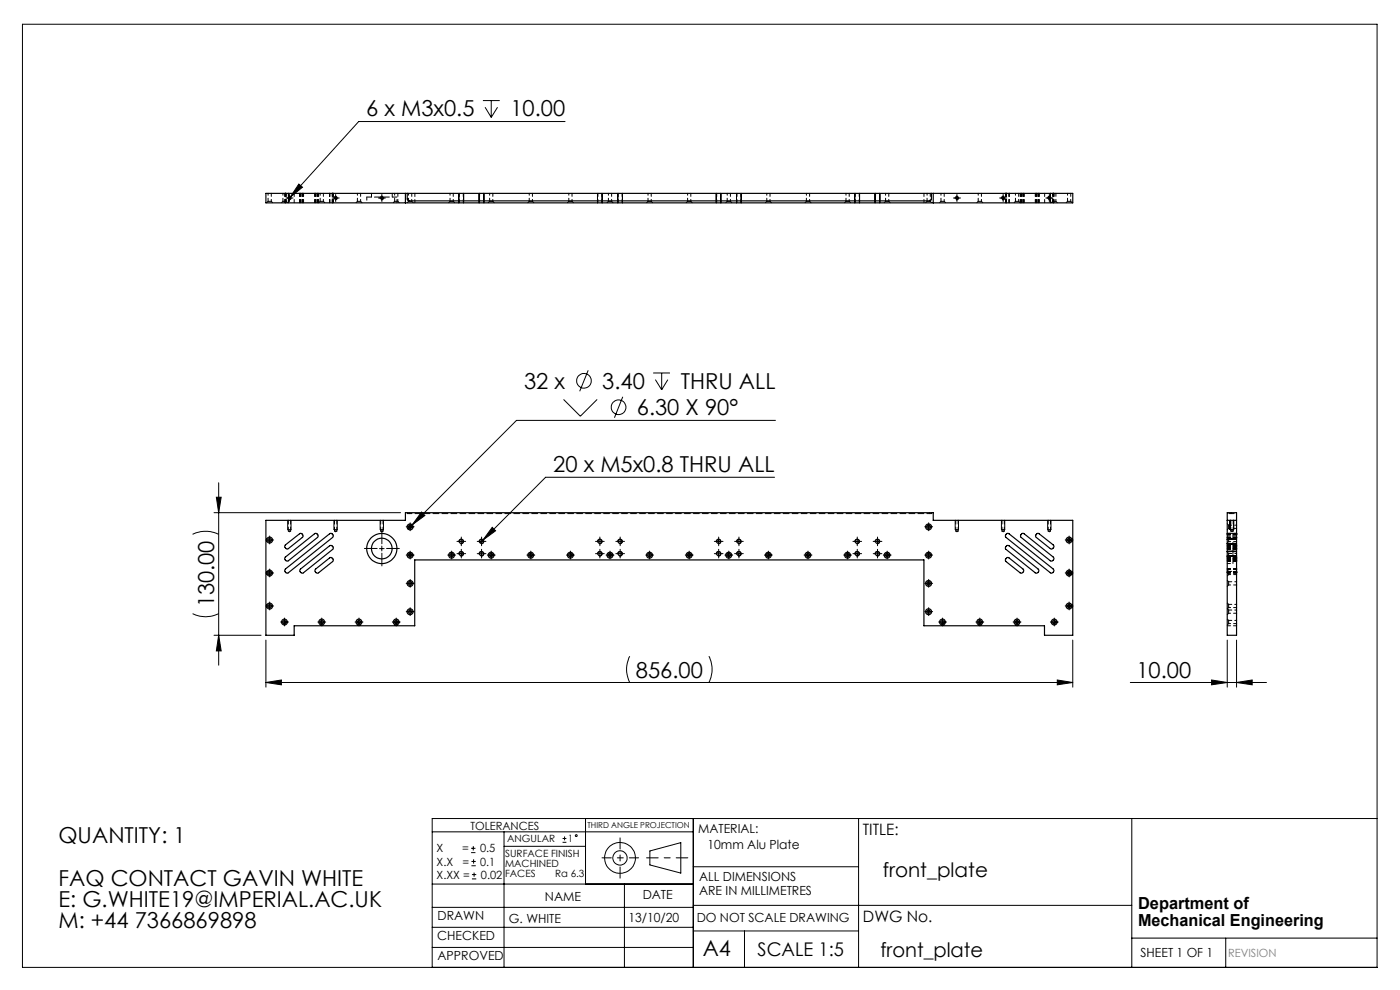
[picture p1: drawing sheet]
<svg xmlns="http://www.w3.org/2000/svg" width="297mm" height="210mm" viewBox="0 0 297 210" stroke-linecap="round" stroke-linejoin="round" font-family="sans-serif">
<g fill="none" stroke="#000" stroke-width=".21">
<path d="M4.8 5.1h287.3v200.1h-287.3zM63.4 39l.8 .7-2.6 2.1zM102.4 21.3h3.6M102.9 22.7l1.3 2.2M104.2 21.3v3.6M105.6 22.7l-1.4 2.2M119.9 25.8h-43.8l-14.5 16M60.9 42h1M61.1 42.1a.35 .35 0 0 1 .3-.4 .35 .35 0 0 1 .4 .4 .35 .35 0 0 1-.5 .3M61.4 41.5v1M61.6 41.8l-.4 .4M70.7 42h1"/>
<path d="M70.9 42.1a.35 .35 0 0 1 .3-.4 .35 .35 0 0 1 .4 .4 .35 .35 0 0 1-.5 .3M71.2 41.5v1M80.5 42h1M80.6 42.1a.36 .36 0 0 1 .4-.4 .36 .36 0 0 1 .4 .3 .36 .36 0 0 1-.5 .4M81 41.5v1M97.3 41v2M98.4 41v2M101.6 41v2M102.7 41v2M126.8 41v2M127.7 41v2M131.1 41v2"/>
<path d="M132 41v2M151.9 41v2M152.9 41v2M156.2 41v2M157.2 41v2M181.3 41v2M182.4 41v2M185.6 41v2M186.7 41v2M202.5 42h1M202.7 42.1a.35 .35 0 0 1 .3-.4 .35 .35 0 0 1 .4 .4 .35 .35 0 0 1-.5 .3M203 41.5v1"/>
<path d="M212.3 42h1M212.4 42.1a.36 .36 0 0 1 .4-.4 .36 .36 0 0 1 .3 .3 .36 .36 0 0 1-.4 .4M212.8 41.5v1M222.1 42h1M222.2 42.1a.36 .36 0 0 1 .4-.4 .36 .36 0 0 1 .4 .3 .36 .36 0 0 1-.5 .4M222.6 41.5v1M124.8 78.6l-1.8 4.4M138.6 79.1h3.5M140.4 79.1v3.6M119.6 84.7l3.5 3.6 3.6-3.6M132.1 84.2l-1.7 4.4M139 80.5l1.4 2.2"/>
<path d="M141.7 80.5l-1.3 2.2M164.5 89.2h-54.9l-22.1 22.1M40.9 113.3a6.4 6.4 0 0 1 5.5 0M45.4 108.8h39.6M45.9 105.5h1l-.5 3.3zM46.4 102.4v38.7M56.7 114.6h1M57.2 114v1.1M61 110.4v2M61.7 110.4v2M70.8 110.4v2M71.5 110.4v2"/>
<path d="M80.5 116.4h1M80.6 110.4v2M81 115.8v1.1M81.4 110.4v2M86.5 117.7h1M86.5 111.8h1M87 111.3v.9M87 117.3v.9M87.5 111.3l-1 .9M89.4 108.6l.7 .8-2.6 1.9zM95.3 117.7h1M95.8 117.3v.9"/>
<path d="M97.3 117.5h1.1M97.3 114.9h1.1M97.4 117.6a.5 .5 0 0 1 .4-.6 .5 .5 0 0 1 .5 .5 .5 .5 0 0 1-.6 .4M97.4 115a.51 .51 0 0 1 .4-.6 .51 .51 0 0 1 .6 .5 .51 .51 0 0 1-.7 .4M97.9 114.4v.9M97.9 117v1M101.6 117.5h1.1M101.6 114.9h1.1M101.7 117.6a.48 .48 0 0 1 .4-.6 .48 .48 0 0 1 .5 .5 .48 .48 0 0 1-.6 .4M101.7 115a.5 .5 0 0 1 .4-.6 .5 .5 0 0 1 .5 .5 .5 .5 0 0 1-.6 .4M102.1 114.4v.9M102.1 117v1"/>
<path d="M102.4 114.6l-.6 .5M103.7 117.7h1M104.2 117.3v.9M104.4 111.9l.7 .7-2.7 2zM112.1 117.7h1M112.6 117.3v.9M120.5 117.7h1M121 117.3v.9M126.8 117.6a.5 .5 0 0 1 .4-.6 .5 .5 0 0 1 .5 .5 .5 .5 0 0 1-.6 .4M126.8 115a.51 .51 0 0 1 .4-.6 .51 .51 0 0 1 .5 .5 .51 .51 0 0 1-.6 .4M128.9 117.7h1M129.4 117.3v.9"/>
<path d="M131.1 117.6a.5 .5 0 0 1 .4-.6 .5 .5 0 0 1 .5 .5 .5 .5 0 0 1-.6 .4M131.1 115a.51 .51 0 0 1 .4-.6 .51 .51 0 0 1 .5 .5 .51 .51 0 0 1-.6 .4M137.3 117.7h1M137.8 117.3v.9M145.7 117.7h1M146.2 117.3v.9M151.9 117.5h1M151.9 114.9h1M152 117.6a.48 .48 0 0 1 .4-.6 .48 .48 0 0 1 .5 .5 .48 .48 0 0 1-.6 .4M152 115a.5 .5 0 0 1 .4-.6 .5 .5 0 0 1 .5 .5 .5 .5 0 0 1-.6 .4M152.4 114.4v.9M152.4 117v1"/>
<path d="M154.1 117.7h1M154.6 117.3v.9M156.2 117.5h1M156.2 114.9h1M156.2 117.6a.5 .5 0 0 1 .5-.6 .5 .5 0 0 1 .5 .5 .5 .5 0 0 1-.6 .4M156.2 115a.51 .51 0 0 1 .5-.6 .51 .51 0 0 1 .5 .5 .51 .51 0 0 1-.6 .4M156.7 114.4v.9M156.7 117v1M162.5 117.7h1M163 117.3v.9M164.3 101.2h-48.6l-13.3 13.4M170.9 117.7h1"/>
<path d="M171.4 117.3v.9M179.3 117.7h1M179.8 117.3v.9M181.3 117.5h1.1M181.3 114.9h1.1M181.4 117.6a.5 .5 0 0 1 .4-.6 .5 .5 0 0 1 .5 .5 .5 .5 0 0 1-.6 .4M181.4 115a.51 .51 0 0 1 .4-.6 .51 .51 0 0 1 .6 .5 .51 .51 0 0 1-.7 .4M181.9 114.4v.9M181.9 117v1M185.6 117.5h1.1M185.6 114.9h1.1M185.7 117.6a.5 .5 0 0 1 .4-.6 .5 .5 0 0 1 .5 .5 .5 .5 0 0 1-.6 .4"/>
<path d="M185.7 115a.51 .51 0 0 1 .4-.6 .51 .51 0 0 1 .6 .5 .51 .51 0 0 1-.7 .4M186.2 114.4v.9M186.2 117v1M187.7 117.7h1M188.2 117.3v.9M196.5 117.7h1M196.5 111.8h1M197 111.3v.9M197 117.3v.9M202.6 110.4v2M203.3 110.4v2M212.4 110.4v2"/>
<path d="M213.1 110.4v2M222.2 110.4v2M223 110.4v2M226.3 114.6h1M226.8 114v1.1M260.3 117h2M260.3 118h2M260.3 114.4h2M260.3 115.3h2M261 110.4v2M261.7 110.4v2M40.9 130.2a6.1 6.1 0 0 0 5.5 0"/>
<path d="M45.4 134.8h10M46.4 134.8l.5 3.3h-1zM56.4 135.8v10M56.7 128.5h1M56.7 121.6h1M57.2 121.1v1M57.2 128v1.1M59.8 132h1.1M60.4 131.5v1M67.7 132h1.1M68.2 131.5v1M75.6 132h1.1"/>
<path d="M76.1 131.5v1M83.5 132h1.1M84 131.5v1M86.5 129.7h1M86.5 123.7h1M87 123.3v1M87 129.2v1.1M133.6 139.2a6.1 6.1 0 0 0 0 5.6M150.4 139.2a6.1 6.1 0 0 1 0 5.6M196.5 129.7h1M196.5 123.7h1M197 123.3v1"/>
<path d="M197 129.2v1.1M199.5 132h.9M200 131.5v1M207.3 132h1.1M207.9 131.5v1M215.2 132h1.1M215.8 131.5v1M223.1 132h1.1M223.7 131.5v1M226.3 128.5h1M226.3 121.6h1M226.8 121.1v1"/>
<path d="M226.8 128v1.1M227.6 135.8v10M260.3 135.8v10M262.3 135.8v10M56.4 144.8h171.2M56.4 144.8l3.3-.6v1.1zM224.3 144.2l3.3 .6-3.3 .5zM239.8 144.8h28.9M257 144.2l3.3 .6-3.3 .5zM262.3 144.8l3.3-.6v1.1zM91.7 176.5h55.4M99.9 179.9h1"/>
<path d="M100.4 179.5v.9M106.9 176.5v28.7M106.9 179.5h17.3M119.3 178.7h.9M119.3 177.9h.9M119.8 177.4v.9M124.2 173.6v13.9M147.1 173.6v31.6M182.1 173.6v31.6M240.1 173.6v31.6M292.1 173.6h-200.4v31.6M91.7 196.7h55.4"/>
<path d="M91.7 192.5h55.4M91.7 187.5h55.4M99.9 180.9h1M100 183.6h.9M100 182.7h.9M100.1 186.4h.9M100.1 185.5h.9M100.5 182.3v.9M100.6 185.1v.9M132.5 187.5v17.7M137.9 180.5l6.5-1.8v6.5l-6.5-1.7zM147.1 183.9h35"/>
<path d="M147.1 197.5h35M147.1 192h93M157.9 197.5v7.7M240.1 199h52M260 199v6.2M91.7 201h55.4"/>
<circle cx="123.9" cy="80.8" r="1.55"/>
<circle cx="131.2" cy="86.4" r="1.55"/>
<circle cx="122.2" cy="177.3" r=".2"/>
<circle cx="131.5" cy="182" r="1.52"/>
<circle cx="131.5" cy="182" r="3.3"/>
</g>
<path d="M145.9 182h-8.7" fill="none" stroke="#000" stroke-width=".21" stroke-dasharray="15.2 1.3 1.3 1.3" stroke-dashoffset="12.8"/>
<path d="M131.5 177.7v8.6" fill="none" stroke="#000" stroke-width=".21" stroke-dasharray="15.2 1.3 1.3 1.3" stroke-dashoffset="12.9"/>
<path d="M127.7 182h7.8" fill="none" stroke="#000" stroke-width=".21" stroke-dasharray="15.2 1.3 1.3 1.3" stroke-dashoffset="13.3"/>
<g fill="none" stroke="#000" stroke-width=".21" stroke-dasharray="15.2 1.3 1.3 1.3">
<path d="M60.9 42h-.2M61.4 41.5v-.2M61.4 42.5v.3M61.9 42h.3M70.7 42h-.2M71.2 41.5v-.2M71.2 42.5v.3M71.7 42h.3M80.5 42h-.2M81 41.5v-.2M81 42.5v.3M81.5 42h.3"/>
<path d="M202.5 42h-.2M203 41.5v-.2M203 42.5v.3M203.5 42h.3M212.3 42h-.2M212.8 41.5v-.2M212.8 42.5v.3M213.3 42h.3M222.1 42h-.2M222.6 41.5v-.2M222.6 42.5v.3M223.1 42h.3"/>
<path d="M56.7 114.5h-.3M57.2 114v-.3M57.2 115v.4M57.7 114.5h.4M80 116.3h-2.7M81 115.3v-2.7M81 117.3v2.7M82 116.3h2.7M86.5 117.7h-.3M86.5 111.7h-.3M87 117.2v-.3M87 118.2v.4"/>
<path d="M87 111.2v-.3M87 112.2v.4M87.5 117.7h.4M87.5 111.7h.4M95.3 117.7h-.3M95.8 117.2v-.3M95.8 118.2v.4M96.3 117.7h.4M97.4 117.4h-.5M97.4 114.8h-.5M97.9 116.9v-.4M97.9 117.9v.5"/>
<path d="M97.9 114.3v-.4M97.9 115.3v.5M98.4 117.4h.4M98.4 114.8h.4M101.7 117.4h-.5M101.7 114.8h-.5M102.2 116.9v-.4M102.2 117.9v.5M102.2 114.3v-.4M102.2 115.3v.5M102.7 117.4h.4M102.7 114.8h.4"/>
<path d="M103.7 117.7h-.3M104.2 117.2v-.3M104.2 118.2v.4M104.7 117.7h.4M112.1 117.7h-.3M112.6 117.2v-.3M112.6 118.2v.4M113.1 117.7h.4M120.5 117.7h-.3M121 117.2v-.3M121 118.2v.4M121.5 117.7h.4"/>
<path d="M126.8 117.4h-.5M126.8 114.8h-.5M127.3 117.4v-.5M127.3 117.4h-.5M127.3 117.4v.5M127.3 117.4h.5M127.3 116.9v-.4M127.3 117.9v.5M127.3 114.8v-.5M127.3 114.8h-.5M127.3 114.8v.5M127.3 114.8h.5"/>
<path d="M127.3 114.3v-.4M127.3 115.3v.5M127.8 117.4h.4M127.8 114.8h.4M128.9 117.7h-.3M129.4 117.2v-.3M129.4 118.2v.4M129.9 117.7h.4M131.1 117.4h-.5M131.1 114.8h-.5M131.6 117.4v-.5M131.6 117.4h-.5"/>
<path d="M131.6 117.4v.5M131.6 117.4h.5M131.6 116.9v-.4M131.6 117.9v.5M131.6 114.8v-.5M131.6 114.8h-.5M131.6 114.8v.5M131.6 114.8h.5M131.6 114.3v-.4M131.6 115.3v.5M132.1 117.4h.4M132.1 114.8h.4"/>
<path d="M137.3 117.7h-.3M137.8 117.2v-.3M137.8 118.2v.4M138.3 117.7h.4M145.7 117.7h-.3M146.2 117.2v-.3M146.2 118.2v.4M146.7 117.7h.4M152 117.4h-.5M152 114.8h-.5M152.5 116.9v-.4M152.5 117.9v.5"/>
<path d="M152.5 114.3v-.4M152.5 115.3v.5M153 117.4h.4M153 114.8h.4M154.1 117.7h-.3M154.6 117.2v-.3M154.6 118.2v.4M155.1 117.7h.4M156.3 117.4h-.5M156.3 114.8h-.5M156.8 116.9v-.4M156.8 117.9v.5"/>
<path d="M156.8 114.3v-.4M156.8 115.3v.5M157.3 117.4h.4M157.3 114.8h.4M162.5 117.7h-.3M163 117.2v-.3M163 118.2v.4M163.5 117.7h.4M170.9 117.7h-.3M171.4 117.2v-.3M171.4 118.2v.4M171.9 117.7h.4"/>
<path d="M179.3 117.7h-.3M179.8 117.2v-.3M179.8 118.2v.4M180.3 117.7h.4M181.4 117.4h-.5M181.4 114.8h-.5M181.9 116.9v-.4M181.9 117.9v.5M181.9 114.3v-.4M181.9 115.3v.5M182.4 117.4h.4M182.4 114.8h.4"/>
<path d="M185.7 117.4h-.5M185.7 114.8h-.5M186.2 116.9v-.4M186.2 117.9v.5M186.2 114.3v-.4M186.2 115.3v.5M186.7 117.4h.4M186.7 114.8h.4M187.7 117.7h-.3M188.2 117.2v-.3M188.2 118.2v.4M188.7 117.7h.4"/>
<path d="M196.5 117.7h-.3M196.5 111.7h-.3M197 117.2v-.3M197 118.2v.4M197 111.2v-.3M197 112.2v.4M197.5 117.7h.4M197.5 111.7h.4M226.3 114.5h-.3M226.8 114v-.3M226.8 115v.4M227.3 114.5h.4"/>
<path d="M56.7 128.5h-.3M56.7 121.5h-.3M57.2 128v-.3M57.2 129v.4M57.2 121v-.3M57.2 122v.4M57.7 128.5h.4M57.7 121.5h.4M59.9 131.9h-.4M60.4 131.4v-.3M60.4 132.4v.4M60.9 131.9h.3"/>
<path d="M67.8 131.9h-.4M68.3 131.4v-.3M68.3 132.4v.4M68.8 131.9h.3M75.7 131.9h-.4M76.2 131.4v-.3M76.2 132.4v.4M76.7 131.9h.3M83.6 131.9h-.4M84.1 131.4v-.3M84.1 132.4v.4M84.6 131.9h.3"/>
<path d="M86.5 129.7h-.3M86.5 123.7h-.3M87 129.2v-.3M87 130.2v.4M87 123.2v-.3M87 124.2v.4M87.5 129.7h.4M87.5 123.7h.4M196.5 129.7h-.3M196.5 123.7h-.3M197 129.2v-.3M197 130.2v.4"/>
<path d="M197 123.2v-.3M197 124.2v.4M197.5 129.7h.4M197.5 123.7h.4M199.5 131.9h-.4M200 131.4v-.3M200 132.4v.4M200.5 131.9h.3M207.4 131.9h-.4M207.9 131.4v-.3M207.9 132.4v.4M208.4 131.9h.3"/>
<path d="M215.3 131.9h-.4M215.8 131.4v-.3M215.8 132.4v.4M216.3 131.9h.3M223.2 131.9h-.4M223.7 131.4v-.3M223.7 132.4v.4M224.2 131.9h.3M226.3 128.5h-.3M226.3 121.5h-.3M226.8 128v-.3M226.8 129v.4"/>
<path d="M226.8 121v-.3M226.8 122v.4M227.3 128.5h.4M227.3 121.5h.4"/>
</g>
<g fill="none" stroke="#000" stroke-width=".21" stroke-dasharray="1.3 .6" stroke-dashoffset=".3">
<path d="M57.6 42.7h-.7M60.7 42.7h-.7M68.6 42.7h-.7M76.5 42.7h-.7M84.2 41.8h-6.4M84.4 42.7h-.7M87.4 42.7h-.7M96.2 42.7h-.7M104.6 42.7h-.7M113 42.7h-.7M121.4 42.7h-.7M129.8 42.7h-.7"/>
<path d="M138.2 42.7h-.7M146.6 42.7h-.7M155 42.7h-.7M163.4 42.7h-.7M171.8 42.7h-.7M180.2 42.7h-.7M188.6 42.7h-.7M197.4 42.7h-.7M200.3 42.7h-.7M208.2 42.7h-.7M216.1 42.7h-.7M224 42.7h-.7"/>
<path d="M227.2 42.7h-.7M61.1 112.3h.7M70.9 112.3h.7M80.7 112.3h.7M202.7 112.3h.7M212.5 112.3h.7M222.3 112.3h.7M261 112.3h.7"/>
</g>
<g fill="#000">
<path d="M89.4 108.6l-1.9 2.7 2.6-1.9zM104.4 111.9l-2 2.7 2.7-2zM63.4 39l-1.8 2.8 2.6-2.1z"/>
<path d="M46.4 134.8l.5 3.3h-1zM45.9 105.5h1l-.5 3.3z"/>
<path d="M224.3 144.2l3.3 .6-3.3 .5zM56.4 144.8l3.3-.6v1.1z"/>
<path d="M257 144.2l3.3 .6-3.3 .5zM262.3 144.8l3.3-.6v1.1z"/>
</g>
<g fill="none" stroke="#000" stroke-width=".25">
<path d="M56.4 41h171.2v2h-171.2zM86 41v2M86.4 41v1.3l.3 .3h110.6l.3-.3v-1.3M198 41v2M56.4 110.4h29.6v-1.6h112v1.6h29.6v24.4h-6v-2.1h-25.6v-13.9h-108v13.9h-25.6v2.1h-6zM60.5 118.2l6.4-5a.45 .45 0 0 1 .6 .3l-.2 .5-6.1 4.9a.52 .52 0 0 1-.6-.1 .52 .52 0 0 1-.1-.6zM60.5 115.6l3.1-2.4a.53 .53 0 0 1 .6 .2 .53 .53 0 0 1-.1 .6l-2.9 2.4a.51 .51 0 0 1-.7-.2 .51 .51 0 0 1 0-.6zM213.5 118.3h.6l2.9 2.4 .2 .4-.2 .4-.5 .1-3.1-2.5-.1-.4zM213.5 115.8h.6l6.1 4.9 .2 .4-.2 .4-.5 .1-6.3-5.1-.1-.4zM213.5 113.2h.5l9.4 7.5a.52 .52 0 0 1 0 .6 .52 .52 0 0 1-.6 .2l-9.4-7.5-.1-.4zM216.7 113.2h.5l6.2 5a.52 .52 0 0 1 0 .6 .52 .52 0 0 1-.6 .1l-6.2-4.9-.1-.4zM219.9 113.3l.5-.1 3 2.4a.52 .52 0 0 1 0 .6 .52 .52 0 0 1-.6 .2l-3-2.5-.1-.2z"/>
<path d="M260.3 108.8h2v26h-2zM260.3 110.4h2M60.5 120.7l9.6-7.5a.45 .45 0 0 1 .6 .3l-.1 .5-9.5 7.6a.55 .55 0 0 1-.6-.3 .55 .55 0 0 1 0-.6zM63.7 120.7l6.2-4.9a.51 .51 0 0 1 .6 .1 .51 .51 0 0 1 .1 .6l-6.3 5.1h-.3l-.3-.3-.1-.4zM66.9 120.8l3-2.5a.51 .51 0 0 1 .6 .2 .51 .51 0 0 1 .1 .6l-3.1 2.5-.5-.1-.2-.4z"/>
<circle cx="61.4" cy="42" r=".25"/>
<circle cx="71.2" cy="42" r=".25"/>
<circle cx="81" cy="42" r=".24"/>
<circle cx="203" cy="42" r=".25"/>
<circle cx="212.8" cy="42" r=".25"/>
<circle cx="222.6" cy="42" r=".24"/>
<circle cx="57.2" cy="114.6" r=".63"/>
<circle cx="57.2" cy="114.6" r=".34"/>
<circle cx="81" cy="116.4" r="2.2"/>
<circle cx="81" cy="116.4" r="3.2"/>
<circle cx="87" cy="117.8" r=".63"/>
<circle cx="87" cy="111.8" r=".63"/>
<circle cx="87" cy="111.8" r=".35"/>
<circle cx="87" cy="117.8" r=".35"/>
<circle cx="95.8" cy="117.8" r=".63"/>
<circle cx="95.8" cy="117.7" r=".34"/>
<circle cx="97.8" cy="117.5" r=".41"/>
<circle cx="97.8" cy="114.9" r=".41"/>
<circle cx="102.1" cy="117.5" r=".41"/>
<circle cx="102.1" cy="114.9" r=".41"/>
<circle cx="104.2" cy="117.8" r=".62"/>
<circle cx="104.2" cy="117.7" r=".34"/>
<circle cx="112.6" cy="117.7" r=".34"/>
<circle cx="112.6" cy="117.8" r=".63"/>
<circle cx="121" cy="117.7" r=".34"/>
<circle cx="121" cy="117.8" r=".63"/>
<circle cx="127.3" cy="117.5" r=".42"/>
<circle cx="127.3" cy="114.8" r=".42"/>
<circle cx="129.4" cy="117.8" r=".63"/>
<circle cx="129.4" cy="117.8" r=".35"/>
<circle cx="131.5" cy="117.5" r=".42"/>
<circle cx="131.5" cy="114.9" r=".42"/>
<circle cx="137.8" cy="117.8" r=".63"/>
<circle cx="137.8" cy="117.8" r=".35"/>
<circle cx="146.2" cy="117.8" r=".63"/>
<circle cx="146.2" cy="117.8" r=".35"/>
<circle cx="152.4" cy="117.5" r=".41"/>
<circle cx="152.4" cy="114.9" r=".41"/>
<circle cx="154.6" cy="117.8" r=".63"/>
<circle cx="154.6" cy="117.8" r=".35"/>
<circle cx="156.8" cy="117.5" r=".41"/>
<circle cx="156.8" cy="114.9" r=".41"/>
<circle cx="163" cy="117.8" r=".63"/>
<circle cx="163" cy="117.8" r=".35"/>
<circle cx="171.4" cy="117.8" r=".63"/>
<circle cx="171.4" cy="117.7" r=".34"/>
<circle cx="179.8" cy="117.8" r=".62"/>
<circle cx="179.8" cy="117.7" r=".34"/>
<circle cx="181.9" cy="117.5" r=".42"/>
<circle cx="181.9" cy="114.9" r=".42"/>
<circle cx="186.1" cy="117.5" r=".41"/>
<circle cx="186.1" cy="114.9" r=".41"/>
<circle cx="188.2" cy="117.8" r=".62"/>
<circle cx="188.2" cy="117.7" r=".34"/>
<circle cx="197" cy="117.8" r=".63"/>
<circle cx="197" cy="111.8" r=".63"/>
<circle cx="197" cy="111.8" r=".35"/>
<circle cx="197" cy="117.8" r=".35"/>
<circle cx="226.8" cy="114.6" r=".33"/>
<circle cx="226.8" cy="114.6" r=".63"/>
<circle cx="57.2" cy="128.6" r=".63"/>
<circle cx="57.2" cy="121.6" r=".35"/>
<circle cx="57.2" cy="121.6" r=".62"/>
<circle cx="57.2" cy="128.6" r=".34"/>
<circle cx="60.3" cy="131.9" r=".62"/>
<circle cx="60.3" cy="132" r=".34"/>
<circle cx="68.2" cy="131.9" r=".62"/>
<circle cx="68.2" cy="132" r=".34"/>
<circle cx="76.1" cy="131.9" r=".63"/>
<circle cx="76.1" cy="132" r=".34"/>
<circle cx="84" cy="131.9" r=".63"/>
<circle cx="84" cy="132" r=".34"/>
<circle cx="87" cy="123.8" r=".63"/>
<circle cx="87" cy="129.8" r=".63"/>
<circle cx="87" cy="123.7" r=".35"/>
<circle cx="87" cy="129.8" r=".34"/>
<circle cx="197" cy="123.8" r=".63"/>
<circle cx="197" cy="129.8" r=".63"/>
<circle cx="197" cy="123.7" r=".35"/>
<circle cx="197" cy="129.8" r=".34"/>
<circle cx="199.9" cy="132" r=".34"/>
<circle cx="200" cy="131.9" r=".63"/>
<circle cx="207.8" cy="132" r=".34"/>
<circle cx="207.9" cy="131.9" r=".63"/>
<circle cx="215.7" cy="131.9" r=".62"/>
<circle cx="215.7" cy="132" r=".34"/>
<circle cx="223.6" cy="131.9" r=".62"/>
<circle cx="223.6" cy="132" r=".34"/>
<circle cx="226.8" cy="121.6" r=".34"/>
<circle cx="226.8" cy="128.6" r=".33"/>
<circle cx="226.8" cy="128.6" r=".63"/>
<circle cx="226.8" cy="121.6" r=".62"/>
</g>
<g fill="none" stroke="#000" stroke-width=".21" stroke-dasharray="1.3 .6">
<path d="M56.9 42.7l-.3 .3M57.8 43l-.2-.3M60 42.7l-.3 .3M61 43l-.3-.3M67.9 42.7l-.3 .3M68.9 43l-.3-.3M75.8 42.7l-.3 .3M76.8 43l-.3-.3M83.7 42.7l-.3 .3M84.7 43l-.3-.3M86.7 42.7l-.3 .3M87.6 43l-.2-.3"/>
<path d="M95.5 42.7l-.3 .3M96.4 43l-.2-.3M103.9 42.7l-.3 .3M104.8 43l-.2-.3M112.3 42.7l-.3 .3M113.2 43l-.2-.3M120.7 42.7l-.3 .3M121.6 43l-.2-.3M129.1 42.7l-.3 .3M130 43l-.2-.3M137.5 42.7l-.3 .3M138.4 43l-.2-.3"/>
<path d="M145.9 42.7l-.3 .3M146.8 43l-.2-.3M154.3 42.7l-.3 .3M155.2 43l-.2-.3M162.7 42.7l-.3 .3M163.6 43l-.2-.3M171.1 42.7l-.3 .3M172 43l-.2-.3M179.5 42.7l-.3 .3M180.4 43l-.2-.3M187.9 42.7l-.3 .3M188.8 43l-.2-.3"/>
<path d="M196.7 42.7l-.3 .3M197.6 43l-.2-.3M199.6 42.7l-.3 .3M200.6 43l-.3-.3M207.5 42.7l-.3 .3M208.5 43l-.3-.3M215.4 42.7l-.3 .3M216.4 43l-.3-.3M223.3 42.7l-.3 .3M224.3 43l-.3-.3M226.5 42.7l-.3 .3M227.4 43l-.2-.3"/>
<path d="M61.2 112.6h.2M61.2 112.6l.2 .2M61.4 112.6h.3M61.4 112.8l.3-.2M71 112.6h.2M71 112.6l.2 .2M71.2 112.6h.3M71.2 112.8l.3-.2M80.8 112.6h.2M80.8 112.6l.2 .2M81 112.6h.3M81 112.8l.3-.2"/>
<path d="M86.4 108.7v.2M86.4 108.9h.4M86.8 108.9v-.2M197.2 108.7v.2M197.2 108.9h.4M197.6 108.9v-.2M202.8 112.6h.2M202.8 112.6l.2 .2M203 112.6h.3M203 112.8l.3-.2M212.6 112.6h.2M212.6 112.6l.2 .2"/>
<path d="M212.8 112.6h.3M212.8 112.8l.3-.2M222.4 112.6h.2M222.4 112.6l.2 .2M222.6 112.6h.3M222.6 112.8l.3-.2M260.4 115.2l.2-.3M260.4 112.4l.2-.3M260.4 118.4l.2-.3M260.6 114.5v-.3M260.6 114.9v-.4M260.6 111.7v-.3"/>
<path d="M260.6 112.1v-.4M260.6 117.7v-.3M260.6 118.1v-.4M260.6 114.2l-.2-.3M260.6 111.4l-.2-.3M260.6 117.4l-.2-.3M260.8 108.7v.2M260.8 108.9h.4M261.1 112.6h.5M261.1 112.6l.3 .2M261.2 108.9v-.2M261.2 108.7v.2"/>
<path d="M261.4 112.8l.2-.2M261.6 116.3v-3.2M261.6 119.5v-3.2M260.4 129.2l.2-.3M260.4 122.2l.2-.3M260.4 132.6l.2-.3M260.4 130.4l.2-.3M260.4 124.4l.2-.3M260.6 128.5v-.3M260.6 128.9v-.4M260.6 121.5v-.3M260.6 121.9v-.4"/>
<path d="M260.6 131.9v-.3M260.6 132.3v-.4M260.6 129.7v-.3M260.6 130.1v-.4M260.6 123.7v-.3M260.6 124.1v-.4M260.6 128.2l-.2-.3M260.6 121.2l-.2-.3M260.6 131.6l-.2-.3M260.6 129.4l-.2-.3M260.6 123.4l-.2-.3"/>
</g>
<path d="M86.8 108.9h110.4" fill="none" stroke="#000" stroke-width=".21" stroke-dasharray="1.3 .6" stroke-dashoffset=".7"/>
<g fill="none" stroke="#000" stroke-width=".21" stroke-dasharray="1.3 .6" stroke-dashoffset=".4">
<path d="M78.8 41v.8M83.2 41.8v-.8M61.2 110.3v2.3M61.7 112.6v-2.3M71 110.3v2.3M71.5 112.6v-2.3M80.8 110.3v2.3M81.3 112.6v-2.3M202.8 110.3v2.3M203.3 112.6v-2.3M212.6 110.3v2.3M213.1 112.6v-2.3"/>
<path d="M222.4 110.3v2.3M222.9 112.6v-2.3M261.1 110.3v2.3M261.6 118.5h.8M261.6 112.6v-2.3M262.4 114.1h-.8"/>
</g>
<g fill="none" stroke="#000" stroke-width=".21" stroke-dasharray="1.3 .6" stroke-dashoffset=".6">
<path d="M60.4 41v2M60.5 41v2M60.6 43v-2M61.2 41v2M62.4 43v-2M63.5 41v2M63.6 41v2M63.7 41v2M63.8 43v-2M64.1 43v-2M64.2 43v-2M64.2 41v2"/>
<path d="M64.3 43v-2M64.4 41v2M66.7 41v2M66.8 41v2M66.9 41v2M67 43v-2M67.3 43v-2M67.4 43v-2M67.4 41v2M67.5 43v-2M67.6 41v2M69.9 41v2"/>
<path d="M70.5 43v-2M70.6 43v-2M70.6 41v2M70.7 43v-2M77.8 41.8v1.2M84.2 43v-1.2M88 43v-2M97.4 41v2M98.3 43v-2M101.7 41v2M102.6 43v-2M126.8 41v2"/>
<path d="M127.7 43v-2M131.1 41v2M132 43v-2M152 41v2M152.9 43v-2M156.3 41v2M157.2 43v-2M181.4 41v2M182.3 43v-2M185.7 41v2M186.6 43v-2M196 43v-2"/>
<path d="M213.3 41v2M213.4 43v-2M213.5 41v2M214.1 43v-2M216.4 43v-2M216.5 41v2M216.6 43v-2M216.7 41v2M217 41v2M217.1 41v2M217.1 43v-2M217.2 43v-2"/>
<path d="M217.3 43v-2M219.6 43v-2M219.7 41v2M219.8 43v-2M219.9 41v2M220.2 41v2M220.3 41v2M220.3 43v-2M220.4 43v-2M220.5 43v-2M221.6 43v-2M222.8 43v-2"/>
<path d="M223.4 41v2M223.5 41v2M223.5 43v-2M223.6 43v-2M260.4 118.7h2M260.4 116.1h2M260.4 116.4h2M260.4 118.9h2M260.4 113.2h2M260.4 113.4h2M260.4 118.3h2M260.4 115.8h2"/>
<path d="M260.4 116h2M260.4 118.5h2M260.4 119.1h2M260.4 116.5h2M260.4 114h2M260.4 113.3h2M260.4 118.4h2M260.4 118.1h2M260.4 115.6h2M260.4 116.3h2M260.4 119h2M260.4 117.9h2"/>
<path d="M260.4 115.3h2M260.4 119.5h1.2M261.2 108.9h1.2M261.6 113.1h-1.2M262.4 115.6h-2M262.4 118.1h-2M262.4 116.3h-2M262.4 118.9h-2M262.4 114h-2M262.4 113.3h-2M262.4 116.5h-2M262.4 119.1h-2"/>
<path d="M262.4 118.4h-2M262.4 115.8h-2M262.4 116h-2M262.4 113.4h-2M262.4 118.5h-2M262.4 113.2h-2M262.4 118.3h-2M262.4 116.4h-2M262.4 118.7h-2M262.4 116.1h-2M262.4 113.1h-2M262.4 118.2h-2"/>
<path d="M262.4 115.7h-2M262.4 117h-2M262.4 114.4h-2M260.4 121.3h2M260.4 121.5h2M260.4 132.7h2M260.4 120.7h2M260.4 121.4h2M260.4 121.6h2M262.4 120.7h-2M262.4 121.4h-2M262.4 121.5h-2"/>
<path d="M262.4 121.3h-2"/>
</g>
<g fill="none" stroke="#000" stroke-width=".21" stroke-dasharray="1.3 .6" stroke-dashoffset=".9">
<path d="M56.9 41v1.7M57.6 42.7v-1.7M60 41v1.7M60.7 42.7v-1.7M67.9 41v1.7M68.6 42.7v-1.7M75.8 41v1.7M76.5 42.7v-1.7M83.7 41v1.7M84.4 42.7v-1.7M86.7 41v1.7M87.4 42.7v-1.7"/>
<path d="M95.5 41v1.7M96.2 42.7v-1.7M103.9 41v1.7M104.6 42.7v-1.7M112.3 41v1.7M113 42.7v-1.7M120.7 41v1.7M121.4 42.7v-1.7M129.1 41v1.7M129.8 42.7v-1.7M137.5 41v1.7M138.2 42.7v-1.7"/>
<path d="M145.9 41v1.7M146.6 42.7v-1.7M154.3 41v1.7M155 42.7v-1.7M162.7 41v1.7M163.4 42.7v-1.7M171.1 41v1.7M171.8 42.7v-1.7M179.5 41v1.7M180.2 42.7v-1.7M187.9 41v1.7M188.6 42.7v-1.7"/>
<path d="M196.7 41v1.7M197.4 42.7v-1.7M199.6 41v1.7M200.3 42.7v-1.7M207.5 41v1.7M208.2 42.7v-1.7M215.4 41v1.7M216.1 42.7v-1.7M223.3 41v1.7M224 42.7v-1.7M226.5 41v1.7M227.2 42.7v-1.7"/>
<path d="M260.6 114.9h1.8M260.6 118.1h1.8M260.6 112.1h1.8M262.4 114.2h-1.8M262.4 117.4h-1.8M262.4 111.4h-1.8M260.6 121.9h1.8M260.6 128.9h1.8M260.6 132.3h1.8M260.6 130.1h1.8M260.6 124.1h1.8M262.4 121.2h-1.8"/>
<path d="M262.4 128.2h-1.8M262.4 131.6h-1.8M262.4 129.4h-1.8M262.4 123.4h-1.8"/>
</g>
<g font-size="4.7">
<text x="77.7" y="24.7">6 x M3x0.5</text>
<text x="108.3" y="24.7">10.00</text>
<text x="111.2" y="82.5">32 x</text>
<text x="127.8" y="82.5">3.40</text>
<text x="144.4" y="82.5">THRU ALL</text>
<text x="135.1" y="88.1">6.30 X 90°</text>
<text x="117.4" y="100.2">20 x M5x0.8 THRU ALL</text>
<text x="45.4" y="128.9" transform="rotate(-90 45.4 128.9)">130.00</text>
<text x="134.9" y="143.7">856.00</text>
<text x="241.1" y="143.7">10.00</text>
<text x="12.4" y="178.8">QUANTITY: 1</text>
<text x="12.4" y="187.9">FAQ CONTACT GAVIN WHITE</text>
<text x="12.4" y="192.4">E: G.WHITE19@IMPERIAL.AC.UK</text>
<text x="12.4" y="196.9">M: +44 7366869898</text>
<text x="149.1" y="202.9">A4</text>
</g>
<g font-size="4.2">
<text x="187.3" y="186">front_plate</text>
<text x="186.8" y="203">front_plate</text>
</g>
<text font-size="4" x="160.7" y="202.8">SCALE 1:5</text>
<g font-size="3.5">
<text x="241.4" y="192.8">Department of</text>
<text x="241.4" y="196.3">Mechanical Engineering</text>
</g>
<g font-size="3.3">
<text x="183" y="177.2">TITLE:</text>
<text x="183.1" y="195.7">DWG No.</text>
</g>
<g font-size="2.7">
<text x="148.1" y="176.7">MATERIAL:</text>
<text x="150.1" y="180.1">10mm Alu Plate</text>
<text x="115.6" y="191">NAME</text>
<text x="136.3" y="190.8">DATE</text>
<text x="148.3" y="186.8">ALL DIMENSIONS</text>
<text x="148.3" y="189.8">ARE IN MILLIMETRES</text>
<text x="92.8" y="195.2">DRAWN</text>
<text x="107.9" y="195.7">G. WHITE</text>
<text x="133.3" y="195.6">13/10/20</text>
<text x="147.8" y="195.7">DO NOT SCALE DRAWING</text>
<text x="92.8" y="199.3">CHECKED</text>
<text x="92.8" y="203.6">APPROVED</text>
<text x="242" y="203">SHEET 1 OF 1</text>
</g>
<g font-size="2.4">
<text x="99.8" y="176">TOLERANCES</text>
<text x="92.6" y="180.8">X</text>
<text x="92.6" y="183.6">X.X</text>
<text x="98" y="180.8">=</text>
<text x="98.1" y="183.6">=</text>
<text x="101.8" y="180.8">0.5</text>
<text x="101.9" y="183.6">0.1</text>
<text x="92.6" y="186.4">X.XX =</text>
<text x="102" y="186.4">0.02</text>
</g>
<text font-size="2.4" fill="#808080" x="260.6" y="203">REVISION</text>
<g font-size="2.1">
<text x="107.6" y="178.6">ANGULAR</text>
<text x="120.5" y="178.6">1</text>
<text x="107.2" y="181.8">SURFACE FINISH</text>
<text x="107.2" y="183.9">MACHINED</text>
<text x="107.2" y="186">FACES</text>
<text x="117.8" y="186">Ra 6.3</text>
</g>
<text font-size="1.7" x="124.6" y="175.7">THIRD ANGLE PROJECTION</text>
</svg>
